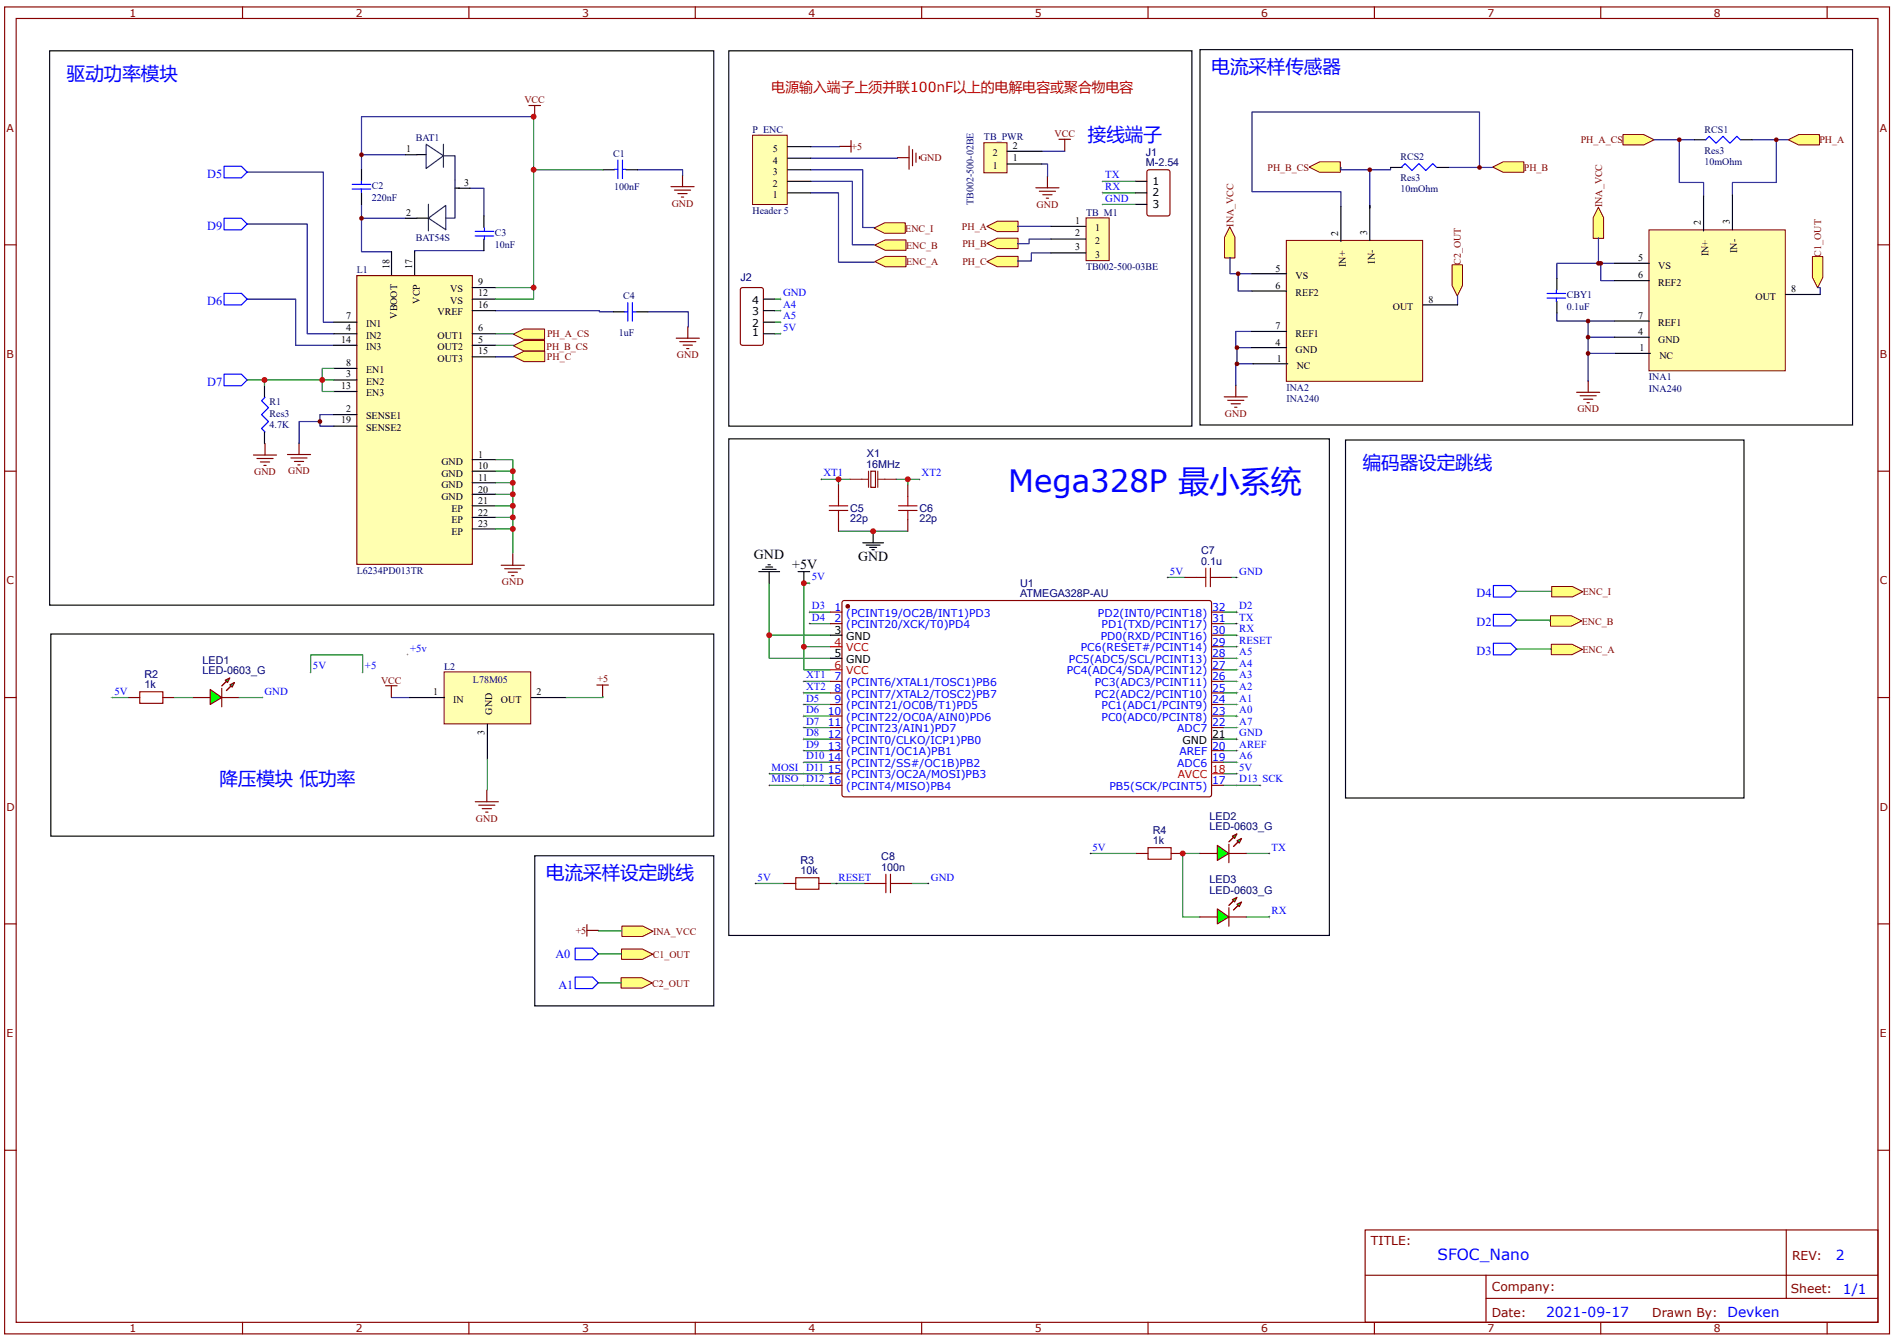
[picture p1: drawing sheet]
<svg xmlns="http://www.w3.org/2000/svg" width="420mm" height="297mm" viewBox="0 0 420 297" stroke-linecap="round" stroke-linejoin="round" font-family="sans-serif">
<g fill="none" stroke="#800000" stroke-width=".26">
<path d="M151.3 38.8v2.6M198.9 34.9h2.6M201.5 32.4v5.1M202.2 33.2v3.5M203 33.9v2.1M203.8 34.7v.5M232.1 39.1v2.5M234.7 30.9h2.6M236 30.9v2.5M148.7 41.4h5.1M149.5 42.1h3.6M150.2 42.9h2.1"/>
<path d="M151 43.7h.5M229.6 41.6h5.1M230.4 42.4h3.5M231.1 43.2h2.1M231.9 43.9h.5M149.9 75h5.1M150.6 75.7h3.6M151.4 76.5h2.1M152.2 77.3h.5M152.4 72.4v2.6M66.3 98.2v2.5M63.7 100.7h5.1"/>
<path d="M64.5 101.5h3.6M65.2 102.3h2.1M66 103h.5M111.1 125.3h5.1M111.9 126.1h3.5M112.6 126.8h2.1M113.4 127.6h.5M113.6 122.7v2.6"/>
</g>
<path d="M193.9 54.3l2.3-1.1h4.6v2.3h-4.6z" fill="#ffff80"/>
<path d="M193.9 54.3l2.3-1.1h4.6v2.3h-4.6z" fill="none" stroke="#800000" stroke-width=".22"/>
<path d="M193.9 58l2.3-1.2h4.6v2.3h-4.6z" fill="#ffff80"/>
<path d="M193.9 58l2.3-1.2h4.6v2.3h-4.6z" fill="none" stroke="#800000" stroke-width=".22"/>
<path d="M58.7 98.3v2.6M56.2 100.9h5.1M56.9 101.6h3.6M57.7 102.4h2.1M58.5 103.2h.5" fill="none" stroke="#800000" stroke-width=".26"/>
<path d="M193.7 50.5l2.3-1.1h4.6v2.3h-4.6z" fill="#ffff80"/>
<path d="M193.7 50.5l2.3-1.1h4.6v2.3h-4.6z" fill="none" stroke="#800000" stroke-width=".22"/>
<path d="M186.1 32.4h2.5M188.6 31.2v2.5" fill="none" stroke="#800000" stroke-width=".26"/>
<path d="M343.8 142.8h4.6l2.3 1.2-2.3 1.1h-4.6z" fill="#ffff80"/>
<path d="M343.8 142.8h4.6l2.3 1.2-2.3 1.1h-4.6z" fill="none" stroke="#800000" stroke-width=".22"/>
<path d="M117.2 23.4h2.6M118.5 23.4v2.5" fill="none" stroke="#800000" stroke-width=".26"/>
<path d="M396.3 31l2.3-1.2h4.7v2.3h-4.7z" fill="#ffff80"/>
<path d="M396.3 31l2.3-1.2h4.7v2.3h-4.7z" fill="none" stroke="#800000" stroke-width=".22"/>
<path d="M330.8 37l2.3-1.1h4.6v2.3h-4.6z" fill="#ffff80"/>
<path d="M330.8 37l2.3-1.1h4.6v2.3h-4.6z" fill="none" stroke="#800000" stroke-width=".22"/>
<path d="M218.7 50.2l2.3-1.2h4.6v2.3h-4.6z" fill="#ffff80"/>
<path d="M218.7 50.2l2.3-1.2h4.6v2.3h-4.6z" fill="none" stroke="#800000" stroke-width=".22"/>
<path d="M218.7 54l2.3-1.2h4.6v2.3h-4.6z" fill="#ffff80"/>
<path d="M218.7 54l2.3-1.2h4.6v2.3h-4.6z" fill="none" stroke="#800000" stroke-width=".22"/>
<path d="M218.7 58l2.3-1.2h4.6v2.3h-4.6z" fill="#ffff80"/>
<path d="M218.7 58l2.3-1.2h4.6v2.3h-4.6z" fill="none" stroke="#800000" stroke-width=".22"/>
<path d="M271.3 88h5.2M272.1 88.7h3.6M272.9 89.5h2M273.6 90.3h.5M273.9 85.4v2.6M349.4 87h5.2M350.2 87.7h3.6M351 88.5h2M351.7 89.3h.6M352 84.4v2.6" fill="none" stroke="#800000" stroke-width=".26"/>
<path d="M321.8 58.7h2.3v4.6l-1.1 2.3-1.2-2.3z" fill="#ffff80"/>
<path d="M321.8 58.7h2.3v4.6l-1.1 2.3-1.2-2.3z" fill="none" stroke="#800000" stroke-width=".22"/>
<path d="M401.7 56.9h2.3v4.6l-1.2 2.3-1.1-2.3z" fill="#ffff80"/>
<path d="M401.7 56.9h2.3v4.6l-1.2 2.3-1.1-2.3z" fill="none" stroke="#800000" stroke-width=".22"/>
<path d="M137.8 210.3h4.6l2.3 1.2-2.3 1.1h-4.6z" fill="#ffff80"/>
<path d="M137.8 210.3h4.6l2.3 1.2-2.3 1.1h-4.6z" fill="none" stroke="#800000" stroke-width=".22"/>
<path d="M137.6 216.7h4.7l2.3 1.2-2.3 1.1h-4.7z" fill="#ffff80"/>
<path d="M137.6 216.7h4.7l2.3 1.2-2.3 1.1h-4.7z" fill="none" stroke="#800000" stroke-width=".22"/>
<path d="M343.9 130h4.6l2.3 1.2-2.3 1.1h-4.6z" fill="#ffff80"/>
<path d="M343.9 130h4.6l2.3 1.2-2.3 1.1h-4.6z" fill="none" stroke="#800000" stroke-width=".22"/>
<path d="M343.6 136.5h4.7l2.3 1.1-2.3 1.2h-4.7z" fill="#ffff80"/>
<path d="M343.6 136.5h4.7l2.3 1.1-2.3 1.2h-4.7z" fill="none" stroke="#800000" stroke-width=".22"/>
<path d="M113.8 74.1l2.3-1.2h4.6v2.3h-4.6z" fill="#ffff80"/>
<path d="M113.8 74.1l2.3-1.2h4.6v2.3h-4.6z" fill="none" stroke="#800000" stroke-width=".22"/>
<path d="M113.8 76.6l2.3-1.1h4.6v2.3h-4.6z" fill="#ffff80"/>
<path d="M113.8 76.6l2.3-1.1h4.6v2.3h-4.6z" fill="none" stroke="#800000" stroke-width=".22"/>
<path d="M359.7 29.8h4.6l2.3 1.2-2.3 1.1h-4.6z" fill="#ffff80"/>
<path d="M359.7 29.8h4.6l2.3 1.2-2.3 1.1h-4.6z" fill="none" stroke="#800000" stroke-width=".22"/>
<path d="M290.2 37l2.3-1.1h4.6v2.3h-4.6z" fill="#ffff80"/>
<path d="M290.2 37l2.3-1.1h4.6v2.3h-4.6z" fill="none" stroke="#800000" stroke-width=".22"/>
<path d="M113.8 79l2.3-1.1h4.6v2.3h-4.6z" fill="#ffff80"/>
<path d="M113.8 79l2.3-1.1h4.6v2.3h-4.6z" fill="none" stroke="#800000" stroke-width=".22"/>
<path d="M85.5 152h2.5M86.7 152v2.6M105.3 177.7h5.2M106.1 178.5h3.6M106.9 179.2h2M107.9 175.1v2.6M107.6 180h.6M130.1 206.2h2.5M130.1 204.9v2.6" fill="none" stroke="#800000" stroke-width=".26"/>
<path d="M137.8 205.3h4.6l2.3 1.1-2.3 1.2h-4.6z" fill="#ffff80"/>
<path d="M137.8 205.3h4.6l2.3 1.1-2.3 1.2h-4.6z" fill="none" stroke="#800000" stroke-width=".22"/>
<path d="M272.6 50.3l1.1 2.3v4.6h-2.3v-4.6z" fill="#ffff80"/>
<path d="M272.6 50.3l1.1 2.3v4.6h-2.3v-4.6z" fill="none" stroke="#800000" stroke-width=".22"/>
<path d="M354.3 45.9l1.1 2.3v4.6h-2.3v-4.6z" fill="#ffff80"/>
<path d="M354.3 45.9l1.1 2.3v4.6h-2.3v-4.6z" fill="none" stroke="#800000" stroke-width=".22"/>
<g fill="none" stroke="#000080" stroke-width=".26">
<path d="M54.8 38.1h16.9v33.3h2.3M80.1 34.3h9.7M118.5 25.9h-38.4v11.7M141.3 37.6h10v1.3M179.7 37.6h11.5v12.8h2.6M179.7 35.1h19.2M179.7 32.5h6.4M230.9 36.3h1.3v2.9M230.9 33.5h5.1M297.2 37.1v.5h11v-.5M303.6 37.6v8.5v-.5M321 37.1h9.7"/>
<path d="M327.9 37.1v-12.3h-50.4v17.7h19.7v3.3M366.6 31h8.9M372.2 31v9.4h5.4v3.1M388.3 31h8M393.7 31v9.4h-9.7v2.9M54.8 49.7h13.3v24.3h5.9M80.1 45.3v10.5h6.7M80.1 48.4h9.7M104.2 41.7h3.1v6.2M107.3 55.5h-15.4v.3M179.7 42.7h6.1v15.4h8M179.7 40.2h9.2v14.1h4.9"/>
<path d="M225.5 50.2h7.4M232.9 53h-4.8v1h-2.6M232.9 56.1h-4.3v1.8h-3.1M272.6 57.1v3.6h1.8v3.8h3.1M354.3 52.7v5.7M354.8 58.4v3.8h3.1M354.8 58.4h-9.7v3.3M354.8 58.4h3.1M54.8 66.3h10.7v10.2h8.5M109.8 68.9h23.1v.2h3M109.8 79.1h4.1M143.6 69.1h9v3.3"/>
<path d="M274.2 77h3.3M274.4 60.7h3.1M277.5 73.5h-3.6v3.5h.3v3.6h3.5M323 65.5v2.1M345.1 69.4v1.8h6.9M352 78.3h6.1M357.9 71.2h-5.9v3.5M357.9 74.7h-5.9v9.8M402.9 63.7h.5v1.6M70.9 93.4h-4.6v4.9M74 91.9h-3.1v2.6h3.1M274.2 80.6h-.3v4.9"/>
<path d="M86.8 154.6h4.1"/>
</g>
<path d="M80.1 37.6v2.6M133.6 37.6h2.6M138.7 37.6h2.6M80.1 42.7v2.6M107.3 47.9v2.5M107.3 53v2.5M135.9 69.1h2.6M141 69.1h2.6" fill="none" stroke="#000" stroke-width=".26"/>
<g fill="none" stroke="#00f" stroke-width=".26">
<path d="M136.2 37.5h.7M136.9 35.5v4.1M138 35.5v4.1M138 37.5h.7M78.1 41.9h4M78.1 40.9h4M80.1 40.1v.8M80.1 41.9v.8M105.3 51.3h4.1M105.3 52.3h4.1M107.4 50.5v.8M107.4 52.3v.8"/>
<path d="M138.4 69.1h.7M139.1 67.1v4.1M140.2 67.1v4.1M140.2 69.1h.7"/>
</g>
<path d="M218.1 31.6h5.1v6.7h-5.1z" fill="#ffffb0"/>
<path d="M218.1 31.6h5.1v6.7h-5.1z" fill="none" stroke="#800000" stroke-width=".22"/>
<path d="M223.2 36.3h7.7M223.2 33.5h7.7" fill="none" stroke="#000" stroke-width=".26"/>
<path d="M79.1 61.1h25.6v64h-25.6z" fill="#ffffb0"/>
<path d="M79.1 61.1h25.6v64h-25.6z" fill="none" stroke="#800000" stroke-width=".26"/>
<g fill="none" stroke="#000" stroke-width=".26">
<path d="M86.8 55.8v5.1M91.9 55.8v5.1M74 71.4h5.1M74 74h5.1M74 76.5h5.1M104.7 74h5.1M104.7 76.5h5.1M104.7 63.7h5.1M104.7 66.3h5.1M104.7 68.9h5.1M104.7 79.1h5.1M74 81.7h5.1"/>
<path d="M74 84.2h5.1M74 86.8h5.1M74 91.9h5.1M74 94.5h5.1M104.7 101.9h5.1M104.7 104.4h5.1M104.7 107h5.1M104.7 109.6h5.1M104.7 112.1h5.1M104.7 114.7h5.1M104.7 117.2h5.1"/>
</g>
<path d="M166.8 30h7.7v15.3h-7.7z" fill="#ffffb0"/>
<path d="M166.8 30h7.7v15.3h-7.7z" fill="none" stroke="#800000" stroke-width=".22"/>
<path d="M94.4 34.3h-4.6M174.6 37.6h5.1M174.6 35.1h5.1M174.6 32.5h5.1M95 48.3l-5.2 .1M100.8 41.7h1.1M101.6 41.7h2.6M174.6 42.7h5.1M174.6 40.2h5.1M58.6 85.5v2.6M58.6 95.7v2.6" fill="none" stroke="#000" stroke-width=".26"/>
<path d="M94.4 32l3.9 2.5-3.9 2.8v-5.1M98.3 34.5h2.5v13.8h-2M98.3 32v5.1M95 48.3l3.8-2.8v5.4zM95 45.3v5.9" fill="none" stroke="#073763" stroke-width=".26"/>
<path d="M58.7 88.1l-.7 .7 1.5 1.6-1.5 1.5 1.5 1.5-1.5 1.6 .7 .7" fill="none" stroke="#00f" stroke-width=".26"/>
<path d="M285.1 53.3h30.2v31.2h-30.2z" fill="#ffffb0"/>
<path d="M285.1 53.3h30.2v31.2h-30.2z" fill="none" stroke="#800000" stroke-width=".22"/>
<path d="M297.2 45.8v7.7M303.6 45.6v7.6M277.5 77h7.7M277.5 64.5h7.7M277.5 73.5h7.7M277.5 60.7h7.7M315.4 67.6h7.6M277.7 80.6h7.7" fill="none" stroke="#000" stroke-width=".26"/>
<path d="M365.5 51h30.2v31.2h-30.2z" fill="#ffffb0"/>
<path d="M365.5 51h30.2v31.2h-30.2z" fill="none" stroke="#800000" stroke-width=".22"/>
<path d="M308.2 37.1h2.6M318.4 37.1h2.6M375.5 31h2.6M385.8 31h2.5M357.9 58.4h7.6M377.6 43.5v7.7M384 43.3v7.6M357.9 74.7h7.6M357.9 62.2h7.6M357.9 71.2h7.6M358.1 78.3h7.7M395.7 65.3h7.7" fill="none" stroke="#000" stroke-width=".26"/>
<path d="M310.6 37l.8-.7 1.5 1.5 1.6-1.5 1.5 1.5 1.5-1.5 .8 .7M378 31l.8-.8 1.5 1.5 1.6-1.5 1.5 1.5 1.5-1.5 .8 .8" fill="none" stroke="#00f" stroke-width=".26"/>
<path d="M240.7 48.3h5.1v9.5h-5.1z" fill="#ffffb0"/>
<path d="M240.7 48.3h5.1v9.5h-5.1z" fill="none" stroke="#800000" stroke-width=".22"/>
<path d="M232.9 50.2h7.7M232.9 53h7.7M232.9 56.1h7.7M345.1 61.7v2.6M345.1 66.8v2.6" fill="none" stroke="#000" stroke-width=".26"/>
<path d="M342.9 65h4.1M342.9 66.1h4.1M344.9 64.3v.7M344.9 66.1v.7" fill="none" stroke="#00f" stroke-width=".26"/>
<path d="M98.4 148.9h19.2v11.5h-19.2z" fill="#ffffb0"/>
<path d="M98.4 148.9h19.2v11.5h-19.2z" fill="none" stroke="#800000" stroke-width=".22"/>
<g fill="none" stroke="#000" stroke-width=".26">
<path d="M11 11.3h147.2v122.8h-147.2zM161.5 11.3h102.7v83.2h-102.7zM266 11h144.6v83.2h-144.6zM251.6 45.3h2.6M251.6 40.2h2.6M251.6 42.7h2.6M161.5 97.3h133.1v110h-133.1zM298.2 97.5h88.3v79.4h-88.3zM193.5 117.8v2.5M168.2 126.7h4.6M168.9 126.2h3.1M169.7 125.7h1.5"/>
<path d="M170.2 125.2h.5M170.5 126.7v2.6M176.9 126.7h2.5M178.2 126.7v2.6M191.2 120.3h4.6M192 120.8h3.1M192.8 121.3h1.5M193.3 121.8h.5M11.3 140.5h146.9v44.8h-146.9zM90.9 154.6h7.7M117.8 154.6h7.6M108 160.5v7.7"/>
<path d="M118.5 189.7h39.7v33.3h-39.7z"/>
</g>
<g fill="none" stroke="#080" stroke-width=".26">
<path d="M244.5 40.2h7.1M244.5 42.7h7.1M244.5 45.3h7.1M58.6 84.2v1.3M74 81.7h-2.6v2.5h-16.6M74 84.2h-2.6v2.6h2.6M109.8 101.9h3.9v20.7M109.8 104.4h3.9M109.8 107h3.9M109.8 109.6h3.9M109.8 112.1h3.9M109.8 114.7h3.9"/>
<path d="M109.8 117.2h3.9M182 106.2h6.4M185.8 117.8h15.4M185.8 106.2v1.3M198.6 106.2h5.2M201.2 106.2v1.3M170.5 129.3v16.6h13.5M179.4 129.3h-1.2v14h5.8M179.4 138.2h4.6M179.4 135.7h4.6M258.8 128h3.8M271.1 138.2h3.1"/>
<path d="M271.1 135.7h3.1M272.9 128h1.3M336.1 137.5h7.4v.2M336.1 131.1h7.7M68.9 149v-3.9h11.5v3.9M133.6 154.4v.2h-8.2M170.5 140.8h13.5M178.2 143.3v5.2h5.8M178.2 156.1h5.8M178.2 158.7h5.8M178.2 153.6h5.8M178.2 151h5.8"/>
<path d="M271.1 156.1h3.1M271.1 158.7h3.1M271.1 140.8h3.1M271.1 153.6h3.1M271.1 151h3.1M271.1 143.3h3.1M271.1 148.5h3.1M271.1 145.9h3.1M336.1 143.9h7.7M170.5 174.1h13.5M170.5 171.5h13.5M178.2 161.3h5.8"/>
<path d="M178.2 163.8h5.8M178.2 166.4h5.8M178.2 168.9h5.8M271.1 161.3h3.1M271.1 163.8h3.1M271.1 166.4h3.1M271.1 168.9h3.1M271.1 174.1h8.2M271.1 171.5h3.1M167.4 195.8h6.4M184 195.8h7.7M202 195.8h3.8"/>
<path d="M241.6 189.2h10.3M266 189.2h-3.9v14h3.9M276.2 189.2h5.1M132.6 211.4h5.1M132.6 217.8h5.1M132.6 206.3h5.1M276.2 203.2h5.1"/>
</g>
<g fill="#000">
<path d="M244.5 39.9v.5zM244.2 40.2h.5z"/>
<path d="M244.5 42.5v.5zM244.2 42.7h.5z"/>
<path d="M244.5 45.1v.5zM244.2 45.3h.5z"/>
<path d="M182 106v.5zM181.7 106.2h.6z"/>
<path d="M203.8 106v.5zM203.5 106.2h.5z"/>
<path d="M179.4 138v.5zM179.2 138.2h.5z"/>
<path d="M179.4 135.4v.5zM179.2 135.7h.5z"/>
<path d="M179.4 129v.5zM179.2 129.3h.5z"/>
<path d="M258.8 127.7v.5zM258.5 128h.6z"/>
<path d="M274.2 135.4v.5zM273.9 135.7h.5z"/>
<path d="M274.2 138v.5zM273.9 138.2h.5z"/>
<path d="M274.2 127.7v.5zM273.9 128h.5z"/>
<path d="M68.9 148.7v.5zM68.6 149h.5z"/>
<path d="M80.4 148.7v.5zM80.1 149h.5z"/>
<path d="M90.4 144.9v.5zM90.1 145.1h.5z"/>
<path d="M178.2 158.5v.5zM177.9 158.7h.5z"/>
<path d="M178.2 155.9v.5zM177.9 156.1h.5z"/>
<path d="M178.2 153.3v.5zM177.9 153.6h.5z"/>
<path d="M178.2 150.8v.5zM177.9 151h.5z"/>
<path d="M274.2 140.5v.5zM273.9 140.8h.5z"/>
<path d="M274.2 143.1v.5zM273.9 143.3h.5z"/>
<path d="M274.2 158.5v.5zM273.9 158.7h.5z"/>
<path d="M274.2 155.9v.5zM273.9 156.1h.5z"/>
<path d="M274.2 153.3v.5zM273.9 153.6h.5z"/>
<path d="M274.2 150.8v.5zM273.9 151h.5z"/>
<path d="M274.2 148.2v.5zM273.9 148.5h.5z"/>
<path d="M274.2 145.7v.5zM273.9 145.9h.5z"/>
<path d="M170.5 173.8v.5zM170.2 174.1h.5z"/>
<path d="M170.5 171.2v.6zM170.2 171.5h.5z"/>
<path d="M178.2 173.8v.5zM177.9 174.1h.5z"/>
<path d="M178.2 171.2v.6zM177.9 171.5h.5z"/>
<path d="M178.2 168.7v.5zM177.9 168.9h.5z"/>
<path d="M178.2 166.1v.5zM177.9 166.4h.5z"/>
<path d="M178.2 163.6v.5zM177.9 163.8h.5z"/>
<path d="M178.2 161v.5zM177.9 161.3h.5z"/>
<path d="M274.2 173.8v.5zM273.9 174.1h.5z"/>
<path d="M274.2 166.1v.5zM273.9 166.4h.5z"/>
<path d="M274.2 163.6v.5zM273.9 163.8h.5z"/>
<path d="M274.2 171.2v.6zM273.9 171.5h.5z"/>
<path d="M274.2 168.7v.5zM273.9 168.9h.5z"/>
<path d="M274.2 161v.5zM273.9 161.3h.5z"/>
<path d="M279.3 173.8v.5zM279 174.1h.5z"/>
<path d="M167.4 195.6v.5zM167.2 195.8h.5z"/>
<path d="M185.3 195.6v.5zM185.1 195.8h.5z"/>
<path d="M205.8 195.6v.5zM205.6 195.8h.5z"/>
<path d="M241.6 188.9v.5zM241.4 189.2h.5z"/>
<path d="M281.3 188.9v.5zM281.1 189.2h.5z"/>
<path d="M281.3 203v.5zM281.1 203.2h.5z"/>
</g>
<g fill="none" stroke="#a00000" stroke-width=".26">
<path d="M183.8 113.1h4.1M183.8 112.1h4.1M185.8 110.1v2M185.8 113.1v2.1M199.2 113.1h4M199.2 112.1h4M201.2 110.1v2M201.2 113.1v2.1M265.2 128h2M267.2 125.9v4.1M268.3 125.9v4.1M268.3 128h2"/>
<path d="M176.4 194.5h5.1v2.6h-5.1zM194.3 195.8h2M196.3 193.8v4.1M197.4 195.8h2M197.4 193.8v4.1"/>
</g>
<g fill="none" stroke="#800" stroke-width=".26">
<path d="M254.3 37.8l.4-.2h4.1l.5 .3v9.5l-.3 .4-4.3 .1-.5-.3v-9.5zM185.8 107.5v2.6M185.8 115.2v2.6M193 104.4h1v3.6h-1zM201.2 107.5v2.6M201.2 115.2v2.6M262.6 128h2.6M270.3 128h2.6M173.8 195.8h2.6M181.5 195.8h2.5M191.7 195.8h2.6M199.4 195.8h2.6"/>
<path d="M266 203.2h3.8M272.4 203.2h3.8"/>
</g>
<path d="M188.4 106.2h4.1M192.5 104.4v3.6M194.5 106.2h4.1M194.5 104.4v3.6" fill="none" stroke="#8d2323" stroke-width=".26"/>
<path d="M49.7 36.9h3.8l1.3 1.2-1.3 1.3h-3.8zM49.7 48.4h3.8l1.3 1.3-1.3 1.2h-3.8zM49.7 65h3.8l1.3 1.3-1.3 1.3h-3.8zM49.7 82.9h3.8l1.3 1.3-1.3 1.3h-3.8zM331 136.2h3.8l1.3 1.3-1.3 1.2h-3.8zM331 129.8h3.8l1.3 1.3-1.3 1.2h-3.8zM331 142.6h3.8l1.3 1.3-1.3 1.2h-3.8zM127.5 210.2h3.8l1.3 1.2-1.3 1.3h-3.8zM127.5 216.6h3.8l1.3 1.2-1.3 1.3h-3.8z" fill="none" stroke="#00f" stroke-width=".26"/>
<path d="M132.3 151.8h2.5M133.6 151.8v2.6" fill="none" stroke="#800000" stroke-width=".26"/>
<path d="M274.2 200.4l1-.5-.5 1z" fill="#0f0"/>
<path d="M274.2 200.4l1-.5-.5 1z" fill="none" stroke="#800" stroke-width=".26"/>
<path d="M273.1 199.4l1.1-.5-.6 1z" fill="#0f0"/>
<path d="M273.1 199.4l1.1-.5-.6 1z" fill="none" stroke="#800" stroke-width=".26"/>
<path d="M273.4 201.7l1-1z" fill="#800"/>
<path d="M274.4 200.7l-1 1" fill="none" stroke="#800" stroke-width=".26"/>
<path d="M273.4 199.7l-1 1z" fill="#800"/>
<path d="M273.4 199.7l-1 1M272.4 201.2v4.1" fill="none" stroke="#800" stroke-width=".26"/>
<path d="M269.8 201.5l2.6 1.7-2.6 1.6z" fill="#0f0"/>
<path d="M266 189.2h3.8M272.4 189.2h3.8M269.8 201.5l2.6 1.7-2.6 1.6z" fill="none" stroke="#800" stroke-width=".26"/>
<path d="M274.2 186.4l1-.6-.5 1.1z" fill="#0f0"/>
<path d="M274.2 186.4l1-.6-.5 1.1z" fill="none" stroke="#800" stroke-width=".26"/>
<path d="M273.1 185.3l1.1-.5-.6 1z" fill="#0f0"/>
<path d="M273.1 185.3l1.1-.5-.6 1z" fill="none" stroke="#800" stroke-width=".26"/>
<path d="M273.4 187.6l1-1z" fill="#800"/>
<path d="M274.4 186.6l-1 1" fill="none" stroke="#800" stroke-width=".26"/>
<path d="M272.4 186.6l1-1z" fill="#800"/>
<path d="M272.4 187.1v4.1M273.4 185.6l-1 1" fill="none" stroke="#800" stroke-width=".26"/>
<path d="M269.8 187.4l2.6 1.8-2.6 1.5z" fill="#0f0"/>
<path d="M28.4 154.6h2.6M36.1 154.6h2.6M42.7 154.6h3.9M49.1 154.6h3.9M251.9 189.2h2.5M259.6 189.2h2.5M269.8 187.4l2.6 1.8-2.6 1.5z" fill="none" stroke="#800" stroke-width=".26"/>
<path d="M31 153.3h5.1v2.6h-5.1zM254.4 187.9h5.2v2.5h-5.2z" fill="none" stroke="#a00000" stroke-width=".26"/>
<path d="M50.9 151.8l1.1-.5-.5 1z" fill="#0f0"/>
<path d="M50.9 151.8l1.1-.5-.5 1z" fill="none" stroke="#800" stroke-width=".26"/>
<path d="M49.9 150.8l1-.5-.5 1z" fill="#0f0"/>
<path d="M49.9 150.8l1-.5-.5 1z" fill="none" stroke="#800" stroke-width=".26"/>
<path d="M51.2 152.1l-1 1z" fill="#800"/>
<path d="M51.2 152.1l-1 1" fill="none" stroke="#800" stroke-width=".26"/>
<path d="M49.1 152.1l1.1-1.1z" fill="#800"/>
<path d="M49.1 152.6v4.1M50.2 151l-1.1 1.1" fill="none" stroke="#800" stroke-width=".26"/>
<path d="M46.6 152.8l2.5 1.8-2.5 1.5z" fill="#0f0"/>
<path d="M164.2 63.9l.4-.2h4.1l.5 .4v11.9l-.3 .5h-4.3l-.5-.3v-11.9zM186.8 133.3l.3-.2h81.1l.3 .5v42.7l-.5 .3h-81.1l-.3-.5v-42.5zM46.6 152.8l2.5 1.8-2.5 1.5z" fill="none" stroke="#800" stroke-width=".26"/>
<g fill="none" stroke="#080" stroke-width=".26">
<path d="M118.3 25.9v40.4h-8.5M118.3 37.6h15.3M109.8 76.5h4.1M109.8 74h4.1M109.8 63.7h8.5M171.8 74h1.2M171.8 66.3h1.2M171.8 68.9h1.2M171.8 71.4h1.2M24.8 154.6h3.6M38.7 154.6h4M53 154.6h5.1"/>
<path d="M108 168.2v6.9"/>
</g>
<g fill="#000">
<path d="M173 66v.6zM172.8 66.3h.5z"/>
<path d="M173 68.6v.5zM172.8 68.9h.5z"/>
<path d="M173 71.2v.5zM172.8 71.4h.5z"/>
<path d="M173 73.7v.5zM172.8 74h.5z"/>
<path d="M24.8 154.4v.5zM24.6 154.6h.5z"/>
<path d="M58.1 154.4v.5zM57.9 154.6h.5z"/>
</g>
<path d="M169.2 74h2.6M169.2 71.4h2.6M169.2 68.9h2.6M169.2 66.3h2.6" fill="none" stroke="#000" stroke-width=".26"/>
<circle cx="187.9" cy="134.4" r=".38" fill="#800"/>
<g fill="none" stroke="#800" stroke-width=".26">
<path d="M1 1.5h417.8v294.2h-417.8zM3.6 4.1h412.6v289h-412.6zM53.8 1.5v2.6M103.9 1.5v2.6M154.1 1.5v2.6M204.3 1.5v2.6M254.4 1.5v2.6M304.6 1.5v2.6M354.8 1.5v2.6M405 1.5v2.6M1 54.3h2.6M416.2 54.3h2.6"/>
<path d="M1 104.4h2.6M416.2 104.4h2.6M184 135.7h2.6M184 138.2h2.6M268.5 135.7h2.6M268.5 138.2h2.6M1 154.6h2.6M184 151h2.6M184 153.6h2.6M184 156.1h2.6M184 158.7h2.6M268.5 151h2.6"/>
<path d="M268.5 153.6h2.6M268.5 156.1h2.6M268.5 158.7h2.6M268.5 148.5h2.6M268.5 145.9h2.6M268.5 143.3h2.6M268.5 140.8h2.6M416.2 154.6h2.6M184 161.3h2.6M184 163.8h2.6M184 166.4h2.6M184 168.9h2.6"/>
<path d="M184 171.5h2.6M184 174.1h2.6M268.5 161.3h2.6M268.5 166.4h2.6M268.5 168.9h2.6M268.5 174.1h2.6M1 204.8h2.6M416.2 204.8h2.6M1 255h2.6M416.2 255h2.6M302.6 272.6h113.6v20.5h-113.6zM395.9 272.6v15.2"/>
<path d="M53.8 293.1v2.6M103.9 293.1v2.6M154.1 293.1v2.6M204.3 293.1v2.6M254.4 293.1v2.6M302.6 282.7h113.5M304.6 293.1v2.6M329.4 287.8h86.7M329.4 282.7v10.2M354.8 293.1v2.6M405 293.1v2.6"/>
<circle cx="187.9" cy="134.4" r=".38"/>
</g>
<path d="M184 140.8h2.6M184 145.9h2.6M268.5 163.8h2.6" fill="none" stroke="#000" stroke-width=".26"/>
<path d="M184 143.3h2.6M184 148.5h2.6M268.5 171.5h2.6" fill="none" stroke="#f00" stroke-width=".26"/>
<g fill="#800000">
<circle cx="70.9" cy="93.4" r=".51"/>
<circle cx="80.1" cy="48.4" r=".51"/>
<circle cx="274.2" cy="80.6" r=".51"/>
<circle cx="274.2" cy="77" r=".51"/>
<circle cx="274.4" cy="60.7" r=".51"/>
<circle cx="303.6" cy="37.6" r=".51"/>
<circle cx="327.9" cy="37.1" r=".51"/>
<circle cx="352" cy="78.3" r=".51"/>
<circle cx="352" cy="74.7" r=".51"/>
<circle cx="352" cy="71.2" r=".51"/>
<circle cx="354.3" cy="58.4" r=".51"/>
<circle cx="354.8" cy="58.4" r=".51"/>
<circle cx="372.2" cy="31" r=".51"/>
<circle cx="393.7" cy="31" r=".51"/>
</g>
<g fill="#c00">
<circle cx="193.5" cy="117.8" r=".64"/>
<circle cx="201.2" cy="106.2" r=".64"/>
<circle cx="185.8" cy="106.2" r=".64"/>
<circle cx="178.2" cy="129.3" r=".64"/>
<circle cx="170.5" cy="140.8" r=".64"/>
<circle cx="178.2" cy="143.3" r=".64"/>
<circle cx="71.4" cy="84.2" r=".64"/>
<circle cx="58.6" cy="84.2" r=".64"/>
<circle cx="113.7" cy="104.4" r=".64"/>
<circle cx="113.7" cy="107" r=".64"/>
<circle cx="113.7" cy="109.6" r=".64"/>
<circle cx="113.7" cy="112.1" r=".64"/>
<circle cx="113.7" cy="114.7" r=".64"/>
</g>
<circle cx="80.1" cy="34.3" r=".51" fill="#800000"/>
<g fill="#c00">
<circle cx="113.7" cy="117.2" r=".64"/>
<circle cx="118.3" cy="25.9" r=".64"/>
<circle cx="118.3" cy="63.7" r=".64"/>
<circle cx="118.3" cy="37.6" r=".64"/>
<circle cx="262.1" cy="189.2" r=".64"/>
</g>
<text font-size="6.8" fill="#00f" x="223.5" y="109">Mega328P 最小系统</text>
<g font-size="4.1" fill="#00f">
<text x="14.8" y="17.7">驱动功率模块</text>
<text x="268.5" y="16.1">电流采样传感器</text>
<text x="241.1" y="31.2">接线端子</text>
<text x="302.1" y="103.9">编码器设定跳线</text>
<text x="48.6" y="174.1">降压模块 低功率</text>
<text x="121.1" y="194.8">电流采样设定跳线</text>
</g>
<text font-size="3.4" fill="#00f" x="318.6" y="279.2">SFOC_Nano</text>
<text font-size="3.1" fill="#f00" x="171" y="20.5">电源输入端子上须并联100nF以上的电解电容或聚合物电容</text>
<g font-size="3.1">
<text x="167.1" y="123.9">GND</text>
<text x="190.2" y="124.4">GND</text>
<text x="175.6" y="126.2">+5V</text>
</g>
<g font-size="3.1" fill="#00f">
<text x="406.9" y="279.3">2</text>
<text x="408.4" y="286.8">1/1</text>
<text x="342.7" y="291.9">2021-09-17</text>
<text x="382.8" y="291.9">Devken</text>
</g>
<g font-size="2.7" fill="#00f">
<text x="45.9" y="39.4">D5</text>
<text x="45.9" y="50.9">D9</text>
<text x="45.9" y="67.6">D6</text>
<text x="45.9" y="85.5">D7</text>
<text x="327.3" y="132.3">D4</text>
<text x="327.3" y="138.7">D2</text>
<text x="327.3" y="145.1">D3</text>
<text x="123.1" y="212.3">A0</text>
<text x="123.8" y="219.1">A1</text>
</g>
<g font-size="2.7" fill="#800">
<text x="303.8" y="275.9">TITLE:</text>
<text x="397.2" y="279.3">REV:</text>
<text x="330.6" y="286.2">Company:</text>
<text x="396.9" y="286.7">Sheet:</text>
<text x="330.6" y="291.8">Date:</text>
<text x="366.2" y="291.9">Drawn By:</text>
</g>
<g font-size="2.4" fill="#800">
<text x="28.7" y="3.7">1</text>
<text x="78.8" y="3.7">2</text>
<text x="129" y="3.7">3</text>
<text x="179.2" y="3.7">4</text>
<text x="229.4" y="3.7">5</text>
<text x="279.5" y="3.7">6</text>
<text x="329.7" y="3.7">7</text>
<text x="379.9" y="3.7">8</text>
<text x="1.4" y="29.2">A</text>
<text x="416.6" y="29.2">A</text>
<text x="1.4" y="79.4">B</text>
<text x="416.6" y="79.4">B</text>
<text x="1.4" y="129.5">C</text>
<text x="416.6" y="129.5">C</text>
<text x="1.4" y="179.7">D</text>
<text x="416.6" y="179.7">D</text>
<text x="1.4" y="229.9">E</text>
<text x="416.6" y="229.9">E</text>
<text x="28.7" y="295.3">1</text>
<text x="78.8" y="295.3">2</text>
<text x="129" y="295.3">3</text>
<text x="179.2" y="295.3">4</text>
<text x="229.4" y="295.3">5</text>
<text x="279.5" y="295.3">6</text>
<text x="329.7" y="295.3">7</text>
<text x="379.9" y="295.3">8</text>
</g>
<g font-size="2.4" fill="#000080">
<text x="253.9" y="34.6">J1</text>
<text x="253.9" y="36.9">M-2.54</text>
<text x="164.1" y="62.3">J2</text>
<text x="192.1" y="101.4">X1</text>
<text x="192" y="103.7">16MHz</text>
<text x="188.4" y="113.5">C5</text>
<text x="203.8" y="113.5">C6</text>
<text x="188.4" y="115.8">22p</text>
<text x="203.8" y="115.8">22p</text>
<text x="266.2" y="125.2">0.1u</text>
<text x="266.2" y="122.9">C7</text>
<text x="226.1" y="130.1">U1</text>
<text x="226.1" y="132.3">ATMEGA328P-AU</text>
<text x="44.9" y="149.5">LED-0603_G</text>
<text x="44.9" y="147.2">LED1</text>
<text x="32" y="152.6">1k</text>
<text x="32" y="150.3">R2</text>
<text x="255.5" y="184.8">R4</text>
<text x="268.1" y="184">LED-0603_G</text>
<text x="268.1" y="181.7">LED2</text>
<text x="177.4" y="191.5">R3</text>
<text x="195.3" y="190.7">C8</text>
<text x="255.5" y="187.1">1k</text>
<text x="177.4" y="193.8">10k</text>
<text x="195.3" y="193">100n</text>
<text x="268.1" y="195.8">LED3</text>
<text x="268.1" y="198.1">LED-0603_G</text>
</g>
<g font-size="2.4" fill="#00f">
<text x="245" y="39.5">TX</text>
<text x="245" y="42.1">RX</text>
<text x="245" y="44.7">GND</text>
<text x="173.6" y="65.7">GND</text>
<text x="173.6" y="68.2">A4</text>
<text x="173.6" y="70.8">A5</text>
<text x="173.6" y="73.3">5V</text>
<text x="182.5" y="105.6">XT1</text>
<text x="204.3" y="105.6">XT2</text>
<text x="180" y="128.6">5V</text>
<text x="259.3" y="127.3">5V</text>
<text x="274.7" y="127.3">GND</text>
<text x="180" y="137.6">D4</text>
<text x="180" y="135">D3</text>
<text x="185" y="135.4">1</text>
<text x="185" y="138">2</text>
<text x="187.6" y="136.7">(PCINT19/OC2B/INT1)PD3</text>
<text x="243.3" y="136.7">PD2(INT0/PCINT18)</text>
<text x="268.6" y="138">31</text>
<text x="268.6" y="135.4">32</text>
<text x="274.7" y="135">D2</text>
<text x="274.7" y="137.6">TX</text>
<text x="187.6" y="139.3">(PCINT20/XCK/T0)PD4</text>
<text x="244" y="141.8">PD0(RXD/PCINT16)</text>
<text x="244.2" y="139.3">PD1(TXD/PCINT17)</text>
<text x="268.6" y="143.1">29</text>
<text x="268.6" y="140.5">30</text>
<text x="274.7" y="140.1">RX</text>
<text x="274.7" y="142.7">RESET</text>
<text x="69.4" y="148.3">5V</text>
<text x="80.9" y="148.3">+5</text>
<text x="90.9" y="144.5">+5v</text>
<text x="236.4" y="149.5">PC4(ADC4/SDA/PCINT12)</text>
<text x="236.9" y="146.9">PC5(ADC5/SCL/PCINT13)</text>
<text x="239.5" y="144.4">PC6(RESET#/PCINT14)</text>
<text x="268.6" y="148.2">27</text>
<text x="268.6" y="145.7">28</text>
<text x="274.7" y="147.8">A4</text>
<text x="274.7" y="145.3">A5</text>
<text x="25.3" y="154">5V</text>
<text x="58.6" y="154">GND</text>
<text x="178.7" y="155.5">D5</text>
<text x="178.7" y="152.9">XT2</text>
<text x="178.7" y="150.4">XT1</text>
<text x="185" y="150.8">7</text>
<text x="185" y="153.3">8</text>
<text x="185" y="155.9">9</text>
<text x="187.6" y="152.1">(PCINT6/XTAL1/TOSC1)PB6</text>
<text x="187.6" y="154.6">(PCINT7/XTAL2/TOSC2)PB7</text>
<text x="242.6" y="154.6">PC2(ADC2/PCINT10)</text>
<text x="242.6" y="152.1">PC3(ADC3/PCINT11)</text>
<text x="268.6" y="155.9">24</text>
<text x="268.6" y="153.3">25</text>
<text x="268.6" y="150.8">26</text>
<text x="274.7" y="155.5">A1</text>
<text x="274.7" y="152.9">A2</text>
<text x="274.7" y="150.4">A3</text>
<text x="178.7" y="160.6">D7</text>
<text x="178.7" y="158.1">D6</text>
<text x="183.4" y="158.5">10</text>
<text x="183.4" y="161">11</text>
<text x="187.6" y="157.2">(PCINT21/OC0B/T1)PD5</text>
<text x="187.6" y="159.7">(PCINT22/OC0A/AIN0)PD6</text>
<text x="244.1" y="159.7">PC0(ADC0/PCINT8)</text>
<text x="244.1" y="157.2">PC1(ADC1/PCINT9)</text>
<text x="268.6" y="161">22</text>
<text x="268.6" y="158.5">23</text>
<text x="274.7" y="158.1">A0</text>
<text x="274.7" y="160.6">A7</text>
<text x="178.7" y="165.7">D9</text>
<text x="178.7" y="163.2">D8</text>
<text x="183.4" y="163.6">12</text>
<text x="183.4" y="166.1">13</text>
<text x="187.6" y="162.3">(PCINT23/AIN1)PD7</text>
<text x="187.6" y="164.9">(PCINT0/CLKO/ICP1)PB0</text>
<text x="187.6" y="167.4">(PCINT1/OC1A)PB1</text>
<text x="260.9" y="162.3">ADC7</text>
<text x="261.4" y="167.4">AREF</text>
<text x="268.6" y="166.1">20</text>
<text x="274.7" y="165.7">AREF</text>
<text x="274.7" y="163.2">GND</text>
<text x="171" y="173.4">MISO</text>
<text x="171" y="170.9">MOSI</text>
<text x="178.7" y="173.4">D12</text>
<text x="178.7" y="170.9">D11</text>
<text x="178.7" y="168.3">D10</text>
<text x="183.4" y="168.7">14</text>
<text x="183.4" y="171.2">15</text>
<text x="183.4" y="173.8">16</text>
<text x="187.6" y="170">(PCINT2/SS#/OC1B)PB2</text>
<text x="187.6" y="172.5">(PCINT3/OC2A/MOSI)PB3</text>
<text x="260.9" y="170">ADC6</text>
<text x="268.6" y="173.8">17</text>
<text x="268.6" y="168.7">19</text>
<text x="274.7" y="173.4">D13 SCK</text>
<text x="274.7" y="170.9">5V</text>
<text x="274.7" y="168.3">A6</text>
<text x="187.6" y="175.1">(PCINT4/MISO)PB4</text>
<text x="245.9" y="175.1">PB5(SCK/PCINT5)</text>
<text x="242.2" y="188.5">5V</text>
<text x="281.8" y="188.5">TX</text>
<text x="167.9" y="195.2">5V</text>
<text x="185.8" y="195.2">RESET</text>
<text x="206.3" y="195.2">GND</text>
<text x="281.8" y="202.6">RX</text>
</g>
<g font-size="2.4">
<text x="255.5" y="41">1</text>
<text x="255.5" y="46.1">3</text>
<text x="255.5" y="43.5">2</text>
<text x="166.7" y="69.9">3</text>
<text x="166.7" y="67.3">4</text>
<text x="166.7" y="74.5">1</text>
<text x="166.7" y="72.4">2</text>
<text x="185" y="140.5">3</text>
<text x="187.6" y="141.8">GND</text>
<text x="185" y="145.7">5</text>
<text x="187.6" y="146.9">GND</text>
<text x="262.1" y="164.9">GND</text>
<text x="268.6" y="163.6">21</text>
</g>
<g font-size="2.4" fill="#f00">
<text x="185" y="143.1">4</text>
<text x="185" y="148.2">6</text>
<text x="187.6" y="144.4">VCC</text>
<text x="187.6" y="149.5">VCC</text>
<text x="261" y="172.5">AVCC</text>
<text x="268.6" y="171.2">18</text>
</g>
<g font-size="2.2" fill="#800000">
<text x="116.2" y="22.9">VCC</text>
<text x="188.7" y="33.2">+5</text>
<text x="203.9" y="35.7">GND</text>
<text x="233.7" y="30.4">VCC</text>
<text x="350.3" y="31.8">PH_A_CS</text>
<text x="403.3" y="31.8">PH_A</text>
<text x="280.9" y="37.8">PH_B_CS</text>
<text x="337.7" y="37.8">PH_B</text>
<text x="148.9" y="45.8">GND</text>
<text x="229.7" y="46">GND</text>
<text x="355.1" y="45.9" transform="rotate(-90 355.1 45.9)">INA_VCC</text>
<text x="200.6" y="51.4">ENC_I</text>
<text x="213.2" y="51">PH_A</text>
<text x="273.4" y="50.3" transform="rotate(-90 273.4 50.3)">INA_VCC</text>
<text x="200.8" y="55.1">ENC_B</text>
<text x="200.8" y="58.8">ENC_A</text>
<text x="213.3" y="54.8">PH_B</text>
<text x="213.3" y="58.8">PH_C</text>
<text x="323.8" y="58.7" transform="rotate(-90 323.8 58.7)">C2_OUT</text>
<text x="403.7" y="56.9" transform="rotate(-90 403.7 56.9)">C1_OUT</text>
<text x="121.1" y="77.5">PH_B_CS</text>
<text x="121.3" y="74.7">PH_A_CS</text>
<text x="121.2" y="79.8">PH_C</text>
<text x="150" y="79.4">GND</text>
<text x="271.5" y="92.4">GND</text>
<text x="349.6" y="91.4">GND</text>
<text x="56.3" y="105.3">GND</text>
<text x="63.9" y="105.1">GND</text>
<text x="111.2" y="129.7">GND</text>
<text x="350.8" y="132">ENC_I</text>
<text x="350.6" y="138.4">ENC_B</text>
<text x="350.7" y="144.8">ENC_A</text>
<text x="84.5" y="151.5">VCC</text>
<text x="132.4" y="151.3">+5</text>
<text x="105.5" y="182.1">GND</text>
<text x="127.6" y="207">+5</text>
<text x="144.7" y="207.2">INA_VCC</text>
<text x="144.7" y="212.3">C1_OUT</text>
<text x="144.6" y="218.7">C2_OUT</text>
</g>
<g font-size="2.2" fill="#000080">
<text x="166.8" y="29.5">P_ENC</text>
<text x="377.8" y="29.4">RCS1</text>
<text x="92.1" y="31.2">BAT1</text>
<text x="135.9" y="34.7">C1</text>
<text x="218.1" y="31.1">TB_PWR</text>
<text x="310.4" y="35.5">RCS2</text>
<text x="377.8" y="34.1">Res3</text>
<text x="82.4" y="41.9">C2</text>
<text x="310.4" y="40.1">Res3</text>
<text x="377.8" y="36.6">10mOhm</text>
<text x="82.4" y="44.5">220nF</text>
<text x="136.1" y="42.2">100nF</text>
<text x="166.8" y="47.4">Header 5</text>
<text x="215.8" y="45.4" transform="rotate(-90 215.8 45.4)">TB002-500-02BE</text>
<text x="240.7" y="47.8">TB_M1</text>
<text x="310.4" y="42.7">10mOhm</text>
<text x="92.1" y="53.5">BAT54S</text>
<text x="109.7" y="52.3">C3</text>
<text x="109.7" y="54.9">10nF</text>
<text x="240.7" y="59.8">TB002-500-03BE</text>
<text x="79.1" y="60.6">L1</text>
<text x="138.1" y="66.3">C4</text>
<text x="347.2" y="68.6">0.1uF</text>
<text x="347.2" y="66.1">CBY1</text>
<text x="137.1" y="74.4">1uF</text>
<text x="59.8" y="89.9">R1</text>
<text x="285.1" y="89.1">INA240</text>
<text x="285.1" y="86.6">INA2</text>
<text x="365.5" y="86.8">INA240</text>
<text x="365.5" y="84.2">INA1</text>
<text x="59.8" y="95">4.7K</text>
<text x="59.8" y="92.4">Res3</text>
<text x="79.1" y="127.1">L6234PD013TR</text>
<text x="98.4" y="148.4">L2</text>
<text x="104.8" y="151.5">L78M05</text>
</g>
<g font-size="2.2">
<text x="90" y="33.8">1</text>
<text x="171.3" y="33.7">5</text>
<text x="220" y="34.6">2</text>
<text x="224.5" y="35.7">1</text>
<text x="224.5" y="32.9">2</text>
<text x="102.9" y="41.2">3</text>
<text x="171.3" y="41.4">2</text>
<text x="171.3" y="38.8">3</text>
<text x="171.3" y="36.2">4</text>
<text x="220" y="37.4">1</text>
<text x="90" y="47.8">2</text>
<text x="171.3" y="43.9">1</text>
<text x="238.3" y="49.6">1</text>
<text x="238.3" y="52.4">2</text>
<text x="242.8" y="51.2">1</text>
<text x="296.6" y="52.3" transform="rotate(-90 296.6 52.3)">2</text>
<text x="303" y="52" transform="rotate(-90 303 52)">3</text>
<text x="377" y="49.9" transform="rotate(-90 377 49.9)">2</text>
<text x="383.4" y="49.7" transform="rotate(-90 383.4 49.7)">3</text>
<text x="86.3" y="59.7" transform="rotate(-90 86.3 59.7)">18</text>
<text x="91.4" y="59.7" transform="rotate(-90 91.4 59.7)">17</text>
<text x="238.3" y="55.5">3</text>
<text x="242.8" y="54.1">2</text>
<text x="242.8" y="57.1">3</text>
<text x="298.3" y="59.2" transform="rotate(-90 298.3 59.2)">IN+</text>
<text x="304.7" y="58.4" transform="rotate(-90 304.7 58.4)">IN-</text>
<text x="363.1" y="57.9">5</text>
<text x="367.5" y="59.5">VS</text>
<text x="378.6" y="56.9" transform="rotate(-90 378.6 56.9)">IN+</text>
<text x="385" y="56.1" transform="rotate(-90 385 56.1)">IN-</text>
<text x="99.8" y="64.8">VS</text>
<text x="106" y="63.1">9</text>
<text x="106" y="65.7">12</text>
<text x="282.7" y="64">6</text>
<text x="282.7" y="60.2">5</text>
<text x="287.1" y="65.7">REF2</text>
<text x="287.1" y="61.9">VS</text>
<text x="363.1" y="61.7">6</text>
<text x="367.5" y="63.4">REF2</text>
<text x="397" y="64.8">8</text>
<text x="76.7" y="70.8">7</text>
<text x="88" y="70.6" transform="rotate(-90 88 70.6)">VBOOT</text>
<text x="93" y="67.3" transform="rotate(-90 93 67.3)">VCP</text>
<text x="97" y="69.9">VREF</text>
<text x="99.8" y="67.4">VS</text>
<text x="106" y="68.3">16</text>
<text x="308.7" y="68.8">OUT</text>
<text x="316.6" y="67.1">8</text>
<text x="363.1" y="70.7">7</text>
<text x="389.1" y="66.4">OUT</text>
<text x="75.6" y="75.9">14</text>
<text x="76.7" y="73.4">4</text>
<text x="81.1" y="72.5">IN1</text>
<text x="81.1" y="75">IN2</text>
<text x="81.1" y="77.6">IN3</text>
<text x="97" y="75">OUT1</text>
<text x="97" y="77.6">OUT2</text>
<text x="106" y="73.4">6</text>
<text x="106" y="75.9">5</text>
<text x="282.7" y="76.6">4</text>
<text x="282.7" y="73">7</text>
<text x="287.1" y="74.7">REF1</text>
<text x="363.1" y="74.3">4</text>
<text x="363.3" y="77.8">1</text>
<text x="367.5" y="75.9">GND</text>
<text x="367.5" y="72.3">REF1</text>
<text x="76.7" y="81.1">8</text>
<text x="76.7" y="83.6">3</text>
<text x="81.1" y="82.7">EN1</text>
<text x="97" y="80.2">OUT3</text>
<text x="106" y="78.5">15</text>
<text x="283" y="80.2">1</text>
<text x="287.1" y="78.2">GND</text>
<text x="287.4" y="81.8">NC</text>
<text x="367.8" y="79.5">NC</text>
<text x="75.6" y="86.2">13</text>
<text x="81.1" y="85.3">EN2</text>
<text x="81.1" y="87.8">EN3</text>
<text x="75.6" y="93.8">19</text>
<text x="76.7" y="91.3">2</text>
<text x="81.1" y="93">SENSE1</text>
<text x="81.1" y="95.5">SENSE2</text>
<text x="106" y="101.5">1</text>
<text x="97.8" y="103.1">GND</text>
<text x="97.8" y="105.7">GND</text>
<text x="106" y="104">10</text>
<text x="106" y="106.6">11</text>
<text x="97.8" y="108.3">GND</text>
<text x="97.8" y="110.8">GND</text>
<text x="100" y="113.4">EP</text>
<text x="106" y="109.2">20</text>
<text x="106" y="111.7">21</text>
<text x="100" y="115.9">EP</text>
<text x="100" y="118.5">EP</text>
<text x="106" y="114.3">22</text>
<text x="106" y="116.8">23</text>
<text x="96" y="154">1</text>
<text x="100.5" y="155.7">IN</text>
<text x="111" y="155.7">OUT</text>
<text x="118.9" y="154">2</text>
<text x="109" y="158.4" transform="rotate(-90 109 158.4)">GND</text>
<text x="107.4" y="162.8" transform="rotate(-90 107.4 162.8)">3</text>
</g>
</svg>
